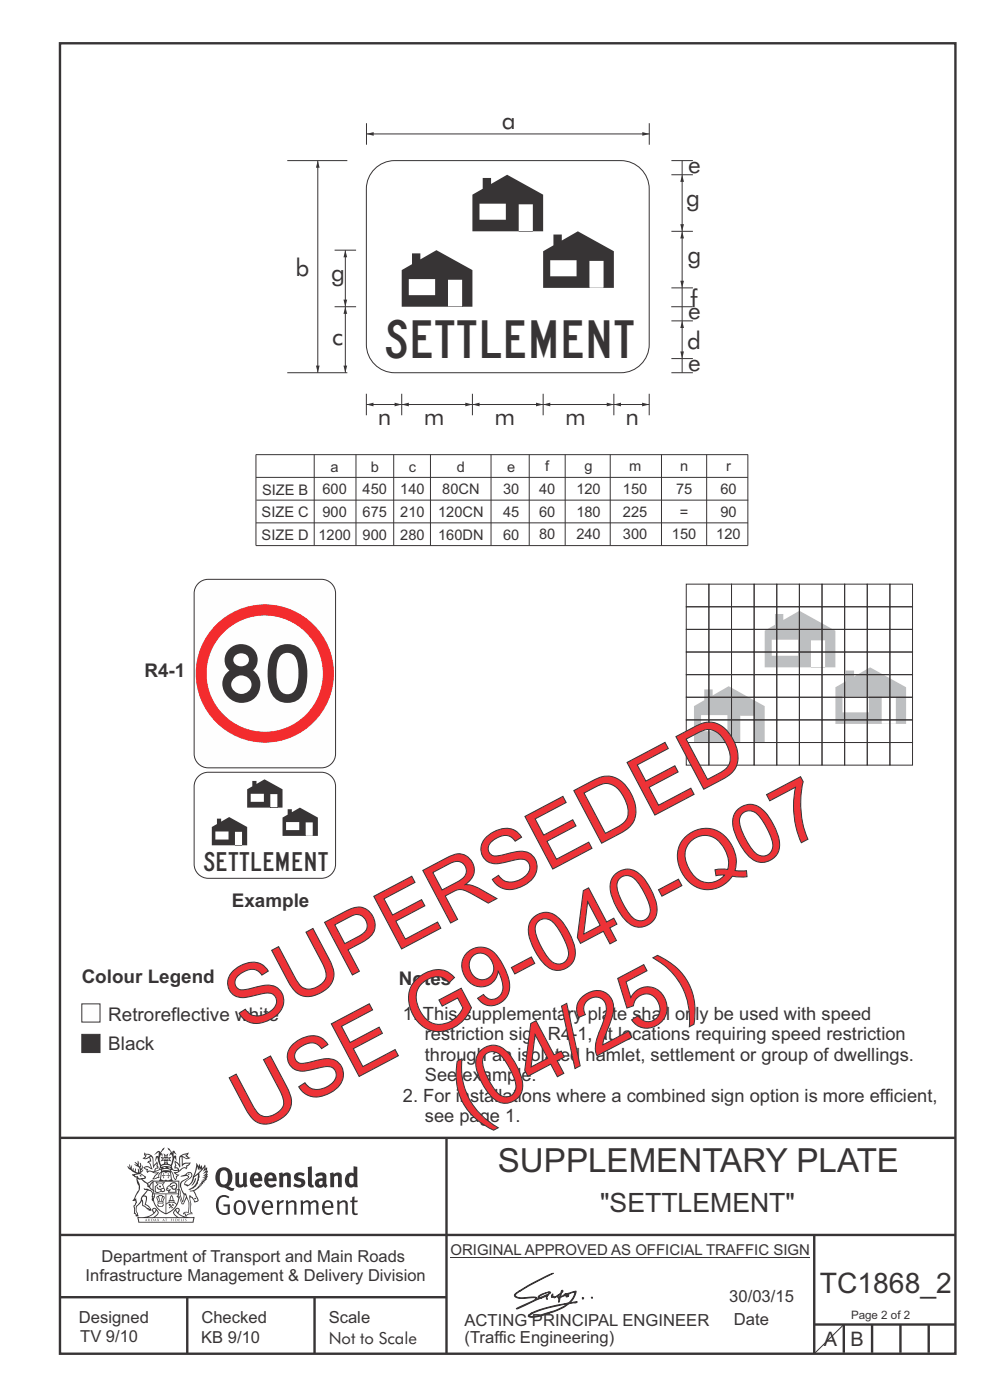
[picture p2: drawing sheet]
<svg xmlns="http://www.w3.org/2000/svg" width="210mm" height="297mm" viewBox="0 0 210 297" stroke-linecap="round" stroke-linejoin="round" font-family="sans-serif">
<g fill="none" stroke="#373435" stroke-width=".51">
<path d="M12.7 9.2h190v278h-190zM12.7 241.4h190M94.7 241.4v45.8M12.7 262h190M12.7 275.2h82M39.7 275.2v12M66.7 275.2v12M172.7 262.2v25M172.7 281h30M179 281v6M185 281v6M191 281v6"/>
<path d="M197 281v6"/>
</g>
<path d="M95.5 266.7h76.3" fill="none" stroke="#373435" stroke-width=".21"/>
<path d="M17.4 219.4h3.8v3.9h-3.8z" fill-rule="evenodd" fill="#373435" stroke="#373435" stroke-width=".21"/>
<path d="M17.4 213h3.8v3.8h-3.8z" fill-rule="evenodd" fill="#fefefe" stroke="#373435" stroke-width=".21"/>
<path d="M79.5 35.8a6 6 0 0 1 4.2-1.7h48a6 6 0 0 1 6 6v33a6 6 0 0 1-6 6h-48a6 6 0 0 1-6-6v-33a6 6 0 0 1 1.8-4.3zM144.7 49.1v12M142.4 65.1h4.5M142.4 61.1h4.6" fill="none" stroke="#373435" stroke-width=".21"/>
<g fill="#373435">
<path d="M144.3 59.6h.8l-.4 1.5z"/>
<path d="M144.7 49.1l.4 1.5h-.8z"/>
</g>
<path d="M144.7 65.1v11" fill="none" stroke="#373435" stroke-width=".21"/>
<g fill="#373435">
<path d="M144.7 68.1l.4 1.5h-.8z"/>
<path d="M144.3 74.6h.8l-.4 1.5z"/>
</g>
<path d="M144.7 37.1v12M142.4 49.1h4.6M142.4 76.1h4.6M142.4 68.1h4.6M142.4 79.1h4.6M144.7 61.1v4M144.7 76.1v3" fill="none" stroke="#373435" stroke-width=".21"/>
<g fill="#373435">
<path d="M144.7 37.1l.4 1.5h-.8z"/>
<path d="M144.3 47.6h.8l-.4 1.5z"/>
</g>
<path d="M77.8 28.4h60M144.7 34.1v3" fill="none" stroke="#373435" stroke-width=".21"/>
<g fill="#373435">
<path d="M136.2 28l1.6 .4-1.6 .4z"/>
<path d="M77.8 28.4l1.5-.4v.8z"/>
</g>
<path d="M77.7 26.1v4.6M137.7 26.1v4.6" fill="none" stroke="#373435" stroke-width=".21"/>
<g fill="#373435">
<path d="M87.4 53.8h1.8v1.2l3.4-1.9 7.6 4.2v7.8h-15v-7.8l2.2-1.3zM95 59.3h3v5.8h-3zM86.7 59.2h5.6v3.4h-5.6z" fill-rule="evenodd"/>
<path d="M102.4 37.8h1.8v1.2l3.4-1.9 7.6 4.2v7.8h-15v-7.8l2.2-1.3zM110 43.3h3v5.8h-3zM101.7 43.2h5.6v3.4h-5.6z" fill-rule="evenodd"/>
<path d="M117.4 49.8h1.8v1.2l3.4-1.9 7.6 4.2v7.8h-15v-7.8l2.2-1.3zM125 55.3h3v5.8h-3zM116.7 55.2h5.6v3.4h-5.6z" fill-rule="evenodd"/>
</g>
<path d="M67.4 34.1v45M142.4 37.1h4.6M142.4 34.1h4.6M137.7 83.5v4.6" fill="none" stroke="#373435" stroke-width=".21"/>
<g fill="#373435">
<path d="M67.4 34.1l.4 1.5h-.8z"/>
<path d="M67 77.6h.8l-.4 1.5z"/>
</g>
<path d="M60.9 79.1h12.8M77.7 85.8h7.5" fill="none" stroke="#373435" stroke-width=".21"/>
<g fill="#373435">
<path d="M83.7 85.4l1.5 .4-1.5 .4z"/>
<path d="M77.7 85.8l1.5-.4v.8z"/>
</g>
<path d="M77.7 83.5v4.6M85.2 83.5v4.6M85.2 85.8h15M100.2 83.5v4.6" fill="none" stroke="#373435" stroke-width=".21"/>
<g fill="#373435">
<path d="M85.2 85.8l1.5-.4v.8z"/>
<path d="M98.7 85.4l1.5 .4-1.5 .4z"/>
</g>
<path d="M130.2 85.8h7.5" fill="none" stroke="#373435" stroke-width=".21"/>
<g fill="#373435">
<path d="M136.2 85.4l1.5 .4-1.5 .4z"/>
<path d="M130.2 85.8l1.5-.4v.8z"/>
</g>
<path d="M115.2 83.5v4.6M115.2 85.8h15M130.2 83.5v4.6" fill="none" stroke="#373435" stroke-width=".21"/>
<g fill="#373435">
<path d="M115.2 85.8l1.5-.4v.8z"/>
<path d="M128.7 85.4l1.5 .4-1.5 .4z"/>
</g>
<path d="M100.2 85.8h15" fill="none" stroke="#373435" stroke-width=".21"/>
<g fill="#373435">
<path d="M113.7 85.4l1.5 .4-1.5 .4z"/>
<path d="M100.2 85.8l1.5-.4v.8z"/>
</g>
<path d="M60.9 34.1h12.8M71 53.1h4.5M73.3 53.1v12M71 65.1h4.5" fill="none" stroke="#373435" stroke-width=".21"/>
<g fill="#373435">
<path d="M73.3 53.1l.3 1.5h-.7z"/>
<path d="M72.9 63.6h.7l-.3 1.5z"/>
</g>
<path d="M73.3 65.1v14" fill="none" stroke="#373435" stroke-width=".21"/>
<g fill="#373435">
<path d="M72.9 77.6h.7l-.3 1.5z"/>
<path d="M73.3 65.1l.3 1.5h-.7z"/>
</g>
<g fill="#bdbfc1">
<path d="M149.4 146.3h1.8v1.2l3.4-1.9 7.6 4.2v7.8h-15v-7.8l2.2-1.3zM157 151.8h3v5.8h-3zM148.7 151.7h5.6v3.4h-5.6z" fill-rule="evenodd"/>
<path d="M164.4 130.3h1.8v1.2l3.4-1.9 7.6 4.2v7.8h-15v-7.8l2.2-1.3zM172 135.8h3v5.8h-3zM163.7 135.7h5.6v3.4h-5.6z" fill-rule="evenodd"/>
<path d="M179.4 142.3h1.8v1.2l3.4-1.9 7.6 4.2v7.8h-15v-7.8l2.2-1.3zM187 147.8h3v5.8h-3zM178.7 147.7h5.6v3.4h-5.6z" fill-rule="evenodd"/>
</g>
<g fill="none" stroke="#373435" stroke-width=".21">
<path d="M145.6 123.9h4.8v4.8h-4.8zM145.6 128.7h4.8v4.8h-4.8zM145.6 133.5h4.8v4.8h-4.8zM145.6 138.3h4.8v4.8h-4.8zM150.4 123.9h4.8v4.8h-4.8zM150.4 128.7h4.8v4.8h-4.8zM150.4 133.5h4.8v4.8h-4.8zM150.4 138.3h4.8v4.8h-4.8zM155.2 123.9h4.8v4.8h-4.8zM155.2 128.7h4.8v4.8h-4.8zM155.2 133.5h4.8v4.8h-4.8zM155.2 138.3h4.8v4.8h-4.8z"/>
<path d="M160 123.9h4.8v4.8h-4.8zM160 128.7h4.8v4.8h-4.8zM160 133.5h4.8v4.8h-4.8zM160 138.3h4.8v4.8h-4.8zM164.8 123.9h4.8v4.8h-4.8zM164.8 128.7h4.8v4.8h-4.8zM164.8 133.5h4.8v4.8h-4.8zM164.8 138.3h4.8v4.8h-4.8zM169.6 123.9h4.8v4.8h-4.8zM169.6 128.7h4.8v4.8h-4.8zM169.6 133.5h4.8v4.8h-4.8zM169.6 138.3h4.8v4.8h-4.8z"/>
<path d="M174.4 123.9h4.8v4.8h-4.8zM174.4 128.7h4.8v4.8h-4.8zM174.4 133.5h4.8v4.8h-4.8zM174.4 138.3h4.8v4.8h-4.8zM179.2 123.9h4.8v4.8h-4.8zM179.2 128.7h4.8v4.8h-4.8zM179.2 133.5h4.8v4.8h-4.8zM179.2 138.3h4.8v4.8h-4.8zM184 123.9h4.8v4.8h-4.8zM184 128.7h4.8v4.8h-4.8zM184 133.5h4.8v4.8h-4.8zM184 138.3h4.8v4.8h-4.8z"/>
<path d="M188.8 123.9h4.8v4.8h-4.8zM188.8 128.7h4.8v4.8h-4.8zM188.8 133.5h4.8v4.8h-4.8zM188.8 138.3h4.8v4.8h-4.8zM145.6 143.1h4.8v4.8h-4.8zM145.6 147.9h4.8v4.8h-4.8zM145.6 152.7h4.8v4.8h-4.8zM145.6 157.5h4.8v4.8h-4.8zM150.4 143.1h4.8v4.8h-4.8zM150.4 147.9h4.8v4.8h-4.8zM150.4 152.7h4.8v4.8h-4.8zM150.4 157.5h4.8v4.8h-4.8z"/>
<path d="M155.2 143.1h4.8v4.8h-4.8zM155.2 147.9h4.8v4.8h-4.8zM155.2 152.7h4.8v4.8h-4.8zM155.2 157.5h4.8v4.8h-4.8zM160 143.1h4.8v4.8h-4.8zM160 147.9h4.8v4.8h-4.8zM160 152.7h4.8v4.8h-4.8zM160 157.5h4.8v4.8h-4.8zM164.8 143.1h4.8v4.8h-4.8zM164.8 147.9h4.8v4.8h-4.8zM164.8 152.7h4.8v4.8h-4.8zM164.8 157.5h4.8v4.8h-4.8z"/>
<path d="M169.6 143.1h4.8v4.8h-4.8zM169.6 147.9h4.8v4.8h-4.8zM169.6 152.7h4.8v4.8h-4.8zM169.6 157.5h4.8v4.8h-4.8zM174.4 143.1h4.8v4.8h-4.8zM174.4 147.9h4.8v4.8h-4.8zM174.4 152.7h4.8v4.8h-4.8zM174.4 157.5h4.8v4.8h-4.8zM179.2 143.1h4.8v4.8h-4.8zM179.2 147.9h4.8v4.8h-4.8zM179.2 152.7h4.8v4.8h-4.8zM179.2 157.5h4.8v4.8h-4.8z"/>
<path d="M184 143.1h4.8v4.8h-4.8zM184 147.9h4.8v4.8h-4.8zM184 152.7h4.8v4.8h-4.8zM184 157.5h4.8v4.8h-4.8zM188.8 143.1h4.8v4.8h-4.8zM188.8 147.9h4.8v4.8h-4.8zM188.8 152.7h4.8v4.8h-4.8zM188.8 157.5h4.8v4.8h-4.8zM41.8 165a3 3 0 0 1 2.4-1.2h24a3 3 0 0 1 3 3v16.5a3 3 0 0 1-3 3h-24a3 3 0 0 1-3-3v-16.5l.1-.7z"/>
</g>
<g fill="#373435">
<path d="M46 173.7h.9v.6l1.7-1 3.8 2.1v3.9h-7.5v-3.9l1.1-.6zM49.8 176.5h1.5v2.8h-1.5zM45.7 176.4h2.8v1.7h-2.8z" fill-rule="evenodd"/>
<path d="M53.5 165.7h.9v.6l1.7-1 3.8 2.1v3.9h-7.5v-3.9l1.1-.6zM57.3 168.5h1.5v2.8h-1.5zM53.2 168.4h2.8v1.7h-2.8z" fill-rule="evenodd"/>
<path d="M61 171.7h.9v.6l1.7-1 3.8 2.1v3.9h-7.5v-3.9l1.1-.6zM64.8 174.5h1.5v2.8h-1.5zM60.7 174.4h2.8v1.7h-2.8z" fill-rule="evenodd"/>
</g>
<path d="M42.3 123.6l1.2-.6 .7-.1h24a2.98 2.98 0 0 1 3 3v34a2.98 2.98 0 0 1-3 3h-24a2.98 2.98 0 0 1-3-3v-34a2.97 2.97 0 0 1 1.1-2.3z" fill-rule="evenodd" fill="#fefefe" stroke="#373435" stroke-width=".21"/>
<circle cx="56.2" cy="142.9" r="14.7" fill="#f32c2e"/>
<circle cx="56.2" cy="142.9" r="12.3" fill="#fefefe"/>
<g fill="none" stroke="#373435" stroke-width=".21">
<path d="M54.3 96.5h104.4M54.3 96.4v19.3h104.3v-19.3M66.6 96.4v19.3M75.5 96.4v19.3M83.5 96.4v19.3M91.3 96.4v19.3M104.2 96.4v19.3M112.3 96.4v19.3M119.9 96.4v19.3M129.4 96.4v19.3M140.3 96.4v19.3M149.9 96.4v19.3"/>
<path d="M54.3 110.9h104.4M54.3 101.3h104.3M54.4 106.1h104.3M179 281l-6.3 6.2"/>
</g>
<g fill="#373435">
<path d="M47 248.4a2.55 2.55 0 0 0 0 2.7l.3 .2a.81 .81 0 0 0 1-1v-.5a1.04 1.04 0 0 0-1.1-1.5zM46.3 248.1a1.82 1.82 0 0 1 2.1-.2 1.82 1.82 0 0 1 .9 1.8 2.29 2.29 0 0 1-.8 2l.7 .3h.5l-.2 .6a2.87 2.87 0 0 1-2-.7 2.12 2.12 0 0 1-1.7-3.1z" fill-rule="evenodd"/>
<path d="M49.9 248.9l.8-.2v2a.46 .46 0 0 0 .3 .6 .46 .46 0 0 0 .6-.3v-2.1l.7-.2v2.4l.2 .5-.5 .3-.3-.3a1.02 1.02 0 0 1-1.2 .3 1.02 1.02 0 0 1-.6-1.1z" fill-rule="evenodd"/>
<path d="M54 249.5l-.1 .5h.9a.49 .49 0 0 0-.2-.6 .49 .49 0 0 0-.6 .1zM53.4 249.1a1.34 1.34 0 0 1 1.6-.2 1.34 1.34 0 0 1 .6 1.5v.2h-1.7a.77 .77 0 0 0 .5 .8 .77 .77 0 0 0 .9-.4l.3 .5a1.59 1.59 0 0 1-2 .2 1.59 1.59 0 0 1-.5-2.1z" fill-rule="evenodd"/>
<path d="M57 249.5l-.1 .5h1a.49 .49 0 0 0-.2-.6 .49 .49 0 0 0-.7 .1zM56.4 249.1a1.34 1.34 0 0 1 1.6-.2 1.34 1.34 0 0 1 .7 1.5v.2h-1.8a.77 .77 0 0 0 .5 .8 .77 .77 0 0 0 .9-.4l.4 .5a1.59 1.59 0 0 1-2.1 .2 1.59 1.59 0 0 1-.5-2.1z" fill-rule="evenodd"/>
<path d="M59.2 248.9l.7-.2 .1 .4a.95 .95 0 0 1 1-.3 .95 .95 0 0 1 .7 .8v2.3h-.8v-2.3a.46 .46 0 0 0-.8 .1v2.2h-.8z" fill-rule="evenodd"/>
<path d="M62.6 249.1a1.75 1.75 0 0 1 2-.1l-.2 .5-.6-.2a.43 .43 0 0 0-.6 .3l.4 .3a1.04 1.04 0 0 1 1.2 1.1 1.04 1.04 0 0 1-1.4 1l-1.2-.4 .3-.6 1 .4 .4-.4a.88 .88 0 0 0-1-.5l-.4-.2-.1-.4z" fill-rule="evenodd"/>
<path d="M65.3 247.6l.8-.2 .1 3.8 .3 .2 .1 .4a.88 .88 0 0 1-1 0 .88 .88 0 0 1-.3-1z" fill-rule="evenodd"/>
<path d="M67.8 250.6a.43 .43 0 0 0-.1 .7 .43 .43 0 0 0 .7-.1v-.7zM66.8 249.1a1.7 1.7 0 0 1 2.4 .1v1.9l.3 .4-.4 .5-.5-.4a1.03 1.03 0 0 1-1.7-.1 1.03 1.03 0 0 1 .8-1.5h.7v-.4a.8 .8 0 0 0-1.2 .1z" fill-rule="evenodd"/>
<path d="M70 248.9l.7-.2 .1 .4a.95 .95 0 0 1 1-.3 .95 .95 0 0 1 .7 .8v2.3h-.8v-2.3a.46 .46 0 0 0-.8 .1v2.2h-.8z" fill-rule="evenodd"/>
<path d="M74.3 249.5a1.48 1.48 0 0 0 0 1.7h.5l.2-.1v-1.5l-.3-.2zM75 247.4l.8 .1 .1 4.4h-.7l-.1-.2a1.26 1.26 0 0 1-1.4 0 1.26 1.26 0 0 1-.5-1.3 1.29 1.29 0 0 1 .4-1.4 1.29 1.29 0 0 1 1.4-.1z" fill-rule="evenodd"/>
<path d="M46.4 253.9a1.72 1.72 0 0 1 2.3 0l-.3 .3a1.24 1.24 0 0 0-1.4-.2 1.24 1.24 0 0 0-.6 1.4 1.49 1.49 0 0 0 1.2 1.9l.7-.1v-1.3h-.8l-.1-.4h1.3v1.9a1.93 1.93 0 0 1-2.2 0 1.93 1.93 0 0 1-.7-2.2l.2-.8z" fill-rule="evenodd"/>
<path d="M50.4 255.1a1.65 1.65 0 0 0 .2 2.2 .99 .99 0 0 0 1-1.4 .78 .78 0 0 0-.4-.8 .78 .78 0 0 0-.8 0zM50 254.9a1.33 1.33 0 0 1 1.6-.1 1.33 1.33 0 0 1 .5 1.4 1.31 1.31 0 0 1-1.3 1.6 1.31 1.31 0 0 1-1.2-1.6v-.6z" fill-rule="evenodd"/>
<path d="M52.5 254.7l.4-.1 .9 2.6 .8-2.5h.5l-1.1 3h-.5z" fill-rule="evenodd"/>
<path d="M56.3 255.2l-.2 .7h1.3a.7 .7 0 0 0-.3-.8 .7 .7 0 0 0-.8 .1zM55.9 255a1.22 1.22 0 0 1 1.5-.2 1.22 1.22 0 0 1 .5 1.5h-1.8a.93 .93 0 0 0 .5 1 .93 .93 0 0 0 1.1-.2l.2 .3a1.43 1.43 0 0 1-1.8 .1 1.43 1.43 0 0 1-.6-1.7z" fill-rule="evenodd"/>
<path d="M58.7 254.7l.4-.1 .1 .5 .4-.4 .6-.1-.2 .5a.66 .66 0 0 0-.8 .7v1.9h-.4z" fill-rule="evenodd"/>
<path d="M60.6 254.7l.4-.1 .1 .5a.94 .94 0 0 1 1-.5 .94 .94 0 0 1 .8 .8v2.3h-.5l-.1-2.5a.81 .81 0 0 0-1.2 .3v2.2h-.4z" fill-rule="evenodd"/>
<path d="M63.7 254.7l.5-.1 .1 .5 .4-.3a.78 .78 0 0 1 1.1 .3 .9 .9 0 0 1 1-.5 .9 .9 0 0 1 .8 .8v2.3h-.5l-.1-2.5a.67 .67 0 0 0-1.1 .3v2.2h-.5v-2.4l-.4-.3-.7 .4v2.3h-.5z" fill-rule="evenodd"/>
<path d="M69 255.2l-.1 .7h1.3a.7 .7 0 0 0-.3-.8 .7 .7 0 0 0-.9 .1zM68.7 255a1.22 1.22 0 0 1 1.5-.2 1.22 1.22 0 0 1 .5 1.5h-1.8a.93 .93 0 0 0 .4 1 .93 .93 0 0 0 1.2-.2l.1 .3a1.44 1.44 0 0 1-1.7 .1 1.44 1.44 0 0 1-.6-1.7z" fill-rule="evenodd"/>
<path d="M71.4 254.7l.5-.1 .1 .5a.94 .94 0 0 1 1-.5 .94 .94 0 0 1 .8 .8v2.3h-.5l-.1-2.5a.81 .81 0 0 0-1.2 .3v2.2h-.4z" fill-rule="evenodd"/>
<path d="M74.7 253.9l.5-.1v.9h.7l-.1 .3h-.6v2.2l.1 .2h.5l.1 .3a.75 .75 0 0 1-1.2-.6v-2.1h-.4v-.3h.4z" fill-rule="evenodd"/>
<path d="M30.8 244.9l1.1 .3-.9 .5h-.4l.6-.5zM31.8 245.4h.2a2.44 2.44 0 0 1 .4 1.9l.1 .5 .7-1-.1 .6 .3 .3a.57 .57 0 0 0-.6 .7l-1-.1-.5 .2 .2-.5-.8-.3 .7-.1 .9 .5 .1-.1-.6-1.3-.2-.2h.5zM30.7 244.4l-.1 .5 .2 .4-.6 .4a1.04 1.04 0 0 0 1.4-.1l.2 .6-.3 .1-.2 .4a.94 .94 0 0 1 .8 1.1l-.2-.1a1.16 1.16 0 0 0-1.5-.1l.3 .4 .4 .2 .1 .5 .2 .1 .1-.2a.94 .94 0 0 1 1.1 .2l.8 .1-1.2 1.2a1.13 1.13 0 0 0 1.2-.2l.4-.1-.1-.4 .5-.8a.83 .83 0 0 0-.6 1.1l-.3-.1-.7 .4 1.1-1.4-.5 .1-.5-.1 1.3-.5-.1-.1-.9 .4v-.3l.2-.2 .3 .1 .1-.3-.2-.4v-.6l-.1-.4-.7 1v-.7a1.42 1.42 0 0 0-1.6-1.8z" fill-rule="evenodd"/>
<path d="M38.5 245.2l.5-.2 .7-.1-.6 .3 .8 .5h-.3zM38.3 245.5l.2-.1 .1 2a1.69 1.69 0 0 1 1.6-.6l-.8 .5 .1 .5a1.1 1.1 0 0 0-1.5 .6l-.1-.5-.2-.2h-.5l.3-.4-.3-.7a1.42 1.42 0 0 1 .8 1.1l.2-.1zM37.1 246.2l.1 1-.2 .3 .1 .4h.5l.1 .2a.96 .96 0 0 1-1.1-.1l-.1 .1a1.06 1.06 0 0 0 1.3 .2v.1a.72 .72 0 0 1-1 .2l.3 .5 .6 .2-.4 .2-.1 .6-.2-.3-.4-1.1-.4-.4 .4 .9a1.54 1.54 0 0 0 .7 1.2l.2-.3a.58 .58 0 0 1 .4-.8l.2-.1h-.3l-.5-.3 .9-.5a.93 .93 0 0 1 1.2-.5v.2l.2-.2 .1-.5a.99 .99 0 0 0 .7-.8l-1.3 .1-.3 .2-.1-1.4 .9 .4 .9-.3h-.4l-.5-.4 .4-.7-.6 .2a1.46 1.46 0 0 0-1.4 2.1v.4l-.2-.4z" fill-rule="evenodd"/>
<path d="M35.6 248.9l.2 .1-.1 .3 .4 .1h-.4v.6l-.1-.6h-.3l.3-.1z" fill-rule="evenodd"/>
<path d="M34.6 248.9l.2 .1v.3l.3 .1h-.3l-.1 .6v-.6h-.4l.4-.1z" fill-rule="evenodd"/>
<path d="M34.3 248.8a.57 .57 0 0 1 .9 .2 .57 .57 0 0 1 .9-.2l.2 1.4h-.2a.57 .57 0 0 1-.9 0 .69 .69 0 0 1-1.1 0zM34.2 248.1l-.3 2.1-.2 .4h3l-.2-.4-.3-2.1h-.2v.2l-.8-.1-.8 .1v-.2z" fill-rule="evenodd"/>
<path d="M34.2 252.4a.3 .3 0 0 0 .6 0 .3 .3 0 0 0-.6 0zM33.3 250.9l.3 .3-.3 .4a.79 .79 0 0 0 0 1.3l.8-.2-.1-.3a.55 .55 0 0 1-.7-.6l.1-.1 .2 .3 .3 .2 .8-.2-.4-.7 .4-.4-.7 .2zM33 250.7l1.1 .2 .9-.2-.4 .6 .4 1.2a.56 .56 0 0 1-.8 .3l-.2 .1a.73 .73 0 0 1-.9 .1 .73 .73 0 0 1-.3-1v-.4l.6-.4z" fill-rule="evenodd"/>
<path d="M35.6 251.8l.7-.4a.58 .58 0 0 1 1-.1 .58 .58 0 0 1-.4 .9l-.3-.3a.43 .43 0 0 1 .6-.4 .57 .57 0 0 0-.8 .2l-.2-.1-.3 .1 .4 .2a.55 .55 0 0 0 .9 .4v.5h-1.3l.3-.4-.1-.1-.6 .1 .2-.3-.2-.1zM35.4 251.8l-.1 .2a.39 .39 0 0 0 .2 .6h.3l-.2 .4h1.9l-.1-.8a.86 .86 0 0 0-.1-1.3 .86 .86 0 0 0-1.3 .4z" fill-rule="evenodd"/>
<path d="M36 254.8h.8v.2h-.8zM36.4 253.8l.2 .8h-.4zM36.4 253.5l-.3 .5-.1 .6h-.2v.4l-.7 .4 .2 .1a1.48 1.48 0 0 1 2.1 .2l.2-.1-.6-.5v-.5h-.2l-.1-.6z" fill-rule="evenodd"/>
<path d="M35.8 255.4l.4 .1 .1 .3 .3-.2-.2-.2a.38 .38 0 0 1 .5 .5l-.2-.2-.3 .2 .3 .2-.3 .3-.1-.4-.4 .4-.1-.2 .4-.3-.1-.1-.2 .1z" fill-rule="evenodd"/>
<path d="M34.5 254h.2v.2l-.2 .6h-.2zM33.6 255.3h.9v.2a.55 .55 0 0 1-.8 .4v-.2l-.2-.1zM33.4 254h.2l.2 .8h-.2zM33.6 255l.8-.1 .1 .2h-.8zM33.8 253.7h.5l-.2 1.1h-.1zM33.3 253.8l-.1 .3 .3 1.1a.48 .48 0 0 0-.1 .6 .48 .48 0 0 0 .5 .2h.5a.49 .49 0 0 0 .2-.8l.3-1.1-.1-.3a1.42 1.42 0 0 0-1.5 0z" fill-rule="evenodd"/>
<path d="M33.7 251.5l.4 .1 .1 .3h-.3z" fill-rule="evenodd"/>
<path d="M41.3 250.1l.3-.2-.2 .8-.6 .8h-.2l.5-.7z" fill-rule="evenodd"/>
<path d="M39.7 249l.3-.2 .5 .2a.88 .88 0 0 1-.6 1.1 1.22 1.22 0 0 0-.8 1.3l.5 .2a.72 .72 0 0 0 .9-.4l.5-.8 .2-.6 .8-.6v.2a2.85 2.85 0 0 1-2 2.9l.1 .1a2.13 2.13 0 0 0 1.9-1.5v-.3a2.01 2.01 0 0 0 .3-1.7l1.1-1.3-.4 1 .7-.5-.7 1 .8-.4-.8 .8 .7-.2-.9 .6 .8-.1-.8 .4h.7l-.8 .3 .3 .2h-.4l.2 .3h-.4l.2 .3h-.4l.1 .2h-.1a2.16 2.16 0 0 1-2 1.1l.1 .2 .4-.1a.76 .76 0 0 1 .7 .8l.5 1.2-.6 .2a1.45 1.45 0 0 0-1.1-1.3l.2 1.8-.1 1.8 .4 .3a1.07 1.07 0 0 0-1.2 .4v-.3l-.5-.2a.87 .87 0 0 1 1.1-.1v-.7a4.4 4.4 0 0 0-.6-3.1l-.1-.3h-.2a2.16 2.16 0 0 1-.7-2.2l.3-.4 1.2-.7a.55 .55 0 0 0-.4-.8zM37.8 252.4a.76 .76 0 0 1 .3 1.1l.6 1.6 .4-1.7 .2 .1a.61 .61 0 0 1-.1 .9l-.3 .8-.2 .1-.7-1.6-.3 .1a1.18 1.18 0 0 0 .1-1.4zM41.8 247.5l.2 .7 .3-.5v.6l.4-.5a1.9 1.9 0 0 1-1.2 1.4l-.3 .3zM38.2 249.6l1.4-.2 .2 .2v.3l-.5 .2a1.26 1.26 0 0 0-.9 1.9l.2 .7a1.84 1.84 0 0 1 .1 2.1l-.4-1.4a.96 .96 0 0 0-.4-1.2l-.4 .2a.78 .78 0 0 1 0 1.3l.1 .3h.4l.4 1.1a.38 .38 0 0 0 .2 .4 .38 .38 0 0 0 .4-.1l.6-1.2a2.94 2.94 0 0 1 .4 2.5l-.1 .4h-.8l-.3 .4v.2l.4-.1 .1 .4 .2 .1a1.02 1.02 0 0 1 1.3-.5v-.4l-.3-.1 .1-1.8-.3-1.3h.1a1.14 1.14 0 0 1 .8 1 .63 .63 0 0 0 .8-.2 .63 .63 0 0 0-.2-.9l-.6-1.2 .9-.6 .2-.4h.3l-.1-.2h.4l-.1-.3h.3l-.1-.3 .5-.1-.2-.2 .6-.4v-.2h-.2l.4-.5h-.3l.3-.5-.4 .1 .4-.5v-.3l-.3 .2 .2-.7-.1-.2-.4 .3v-.8l-.6 .8-.2-.8-.2 .5-.3-.7-.1 .6-.5-.8-.1 1.4-.6 1.8a1.81 1.81 0 0 1-1 1.5l-.6-.2a1.75 1.75 0 0 1 1.1-1.2 .75 .75 0 0 0 .1-1.3 .75 .75 0 0 0-1.2 .4z" fill-rule="evenodd"/>
<path d="M41.2 254.1h.3l.2 .2-.4 .1z" fill-rule="evenodd"/>
<path d="M29.4 258.4h11.6l-.1 .8h-11.4zM31.3 258.2l.5-.1a2.48 2.48 0 0 0 1.4-1.3l.3 .5-.5 .6-.5 .3zM32.5 256.6l.3-.2 .2 .1-.3 .7zM37.2 256.8a2.65 2.65 0 0 0 1.8 1.4h-1.1l-.5-.3-.5-.6zM37.4 256.5l.2-.1 .3 .2-.3 .6zM29.2 258.2l.1 1.2h11.8l.2-1.1-.2-.1a4.1 4.1 0 0 1-3.3-.9l.3-.4-.1-.6a1.06 1.06 0 0 0-1.3 1l.2 .4 .6 .5h-4.7l.3-.1a.84 .84 0 0 0 .6-.8 .84 .84 0 0 0-.5-.8l-.3-.2h-.5l-.1 .6 .3 .4a4.2 4.2 0 0 1-3.4 .9z" fill-rule="evenodd"/>
<path d="M31 258.7l.1 .2h-.2zM31 258.5l-.3 .6 .4-.2 .2 .2z" fill-rule="evenodd"/>
<path d="M31.3 258.6h.3v.4a.25 .25 0 0 0 .2-.1 .25 .25 0 0 0-.1-.3h.1a.29 .29 0 0 1 0 .4 .29 .29 0 0 1-.4 0 .29 .29 0 0 1 0-.4z" fill-rule="evenodd"/>
<path d="M32.2 258.6a.22 .22 0 0 1 .3 .2 .22 .22 0 0 1-.3 .2zM32 258.6l.1 .4a.33 .33 0 0 0 .4 0 .33 .33 0 0 0 0-.4 .33 .33 0 0 0-.5 0z" fill-rule="evenodd"/>
<path d="M32.9 258.7l.1 .2h-.2zM32.9 258.5l-.2 .6 .3-.2 .2 .2z" fill-rule="evenodd"/>
<path d="M33.3 258.6h.2l.1 .1 .2-.1-.2 .2 .2 .3-.3-.3-.1 .3h-.1l.2-.3z" fill-rule="evenodd"/>
<path d="M34.7 258.7l.1 .2h-.2zM34.7 258.5l-.3 .6 .4-.2 .2 .2z" fill-rule="evenodd"/>
<path d="M35 258.5h.5l-.2 .1v.5h-.2l.1-.5z" fill-rule="evenodd"/>
<path d="M36.2 258.6l.3-.1-.1 .1v.2h.1h-.1v.3h-.2z" fill-rule="evenodd"/>
<path d="M36.7 258.6h.2v.5h-.2z" fill-rule="evenodd"/>
<path d="M37.3 258.6a.22 .22 0 0 1 .3 .2 .22 .22 0 0 1-.3 .2zM37.1 258.6v.4a.33 .33 0 0 0 .5 0 .33 .33 0 0 0 0-.4 .33 .33 0 0 0-.5 0z" fill-rule="evenodd"/>
<path d="M37.8 258.6l.4-.1-.2 .1v.2h.1h-.1v.2l.2 .1h-.4z" fill-rule="evenodd"/>
<path d="M38.4 258.6h.2l-.1 .4 .2 .1h-.3z" fill-rule="evenodd"/>
<path d="M38.9 258.6h.2v.5h-.2z" fill-rule="evenodd"/>
<path d="M39.3 258.6h.2h-.1l.2 .3-.2 .2-.1-.1v-.1l.2 .1z" fill-rule="evenodd"/>
<path d="M34.2 247.4a1.51 1.51 0 0 1 2 .2 2.67 2.67 0 0 0-2.1 0zM35.7 247.6l.4 .1 .1 .3-.4-.1zM34.6 247.6h.5l.1 .2h-.4zM34 247.8l.3 .2h-.3zM34.9 246.9l.3-.2 .3 .2zM34.9 245.6l.2 .1v.3h-.2zM35 245.1l.2 .2 .2-.2-.1 .3h-.2zM35.1 246.3h.2l.1 .4-.2-.2-.2 .2zM35.3 245.7l.2-.1v.4h-.2zM34.4 245.7h.3l.1 .3-.4 .1 .2-.2zM35.7 245.7h.3l-.2 .2 .2 .2-.4-.1zM32.7 244.9l1-.5-.1 1-.2-.2-.3 .2-.3 1.1 .5-1 .3 .9a1.84 1.84 0 0 1 .2 1.7l.4 .1a2.48 2.48 0 0 1 2.2 0l.2-.2-.2-.7 .7-1.8 .4 .7-.2-1-.2-.1-.2 .3v-.9l.6 .4-.6-.8-.3 .1-.1 .4-.5-.9-.5-.3 .2 .5 .6 .5-.5 .8 .4-.4a2.06 2.06 0 0 1 0 2.3l-.5-.2-.2-.6 .1-.1 .8 .2-.4-.5 .4-.5-.7 .2-.2-.2 .2-.7-.5 .4-.5-.4 .2 .7-.2 .2-.7-.2 .4 .5-.4 .5 .8-.2 .1 .1-.2 .6-.5 .2a2.02 2.02 0 0 1 0-2.2l.3 .5-.1-.7-.3-.1 .8-1.2-.4 .3-.5 .8-.2-.3a.8 .8 0 0 0-.8 .5z" fill-rule="evenodd"/>
<path d="M29.2 250.1l.3 .1a.61 .61 0 0 1 .8 .4l.3 .2a.8 .8 0 0 1 .6 1l.4 .1 .5 .5a1 1 0 0 1 .5 1.1l-.1 .7v-.5h-.1a.96 .96 0 0 0-.8-1.3l-.2-.2h-.7l-.1-.1-.1 .1 .1 .3h.6l-1.2 1.3-.2 1-.4 .6a1.33 1.33 0 0 0-.5 1.8l.2 .5a1.26 1.26 0 0 1-.5-1.5l-.1-.3a1.56 1.56 0 0 0 .4-1.7l-.3 .2 .2-.5a3.2 3.2 0 0 0 .7-3zM30.4 253.9h.4a2.06 2.06 0 0 1-.1 1.6l.7 .5 .4 .4-.6-.1-.8-.6-.1-.9a.51 .51 0 0 1 .1-.9zM28.6 249.3a1.52 1.52 0 0 1 2.1 .5l-1.1 .2-.2-.1-.1-.4h-.5zM27.5 247v.8l-.3-.4h-.1a3.1 3.1 0 0 0 1.9 1.6l-1 .1 .5 .6 .5 .1 .1 1.1a1.84 1.84 0 0 1-.3 2.5l-.4 .9-.3 .4 .2 .1 .4-.1 .1 .4-.2 .5-.3 .2 .1 1.7h.2l.3 .5 .1 .1 .4-.1-.1-.5a1.3 1.3 0 0 1-.1-1.7l.9-1 .1 1.1 .6 .2 .5 .5 .1-.1 .2 .3h.5a1.85 1.85 0 0 0-1.2-1.4l.1-.3a1.39 1.39 0 0 0 0-1.4l-.5-.1 .5-.5a.66 .66 0 0 1 .9-.4 .66 .66 0 0 1 .3 .9l-.1 .4 .2-.1v.2l-.1 .3 .2 .5 .1-.3a2.24 2.24 0 0 0 .1-2.2 .73 .73 0 0 1-.7-.7 .73 .73 0 0 1 .6-.7v-.2a.94 .94 0 0 0-.9 .8 .48 .48 0 0 1-.1-.6 .48 .48 0 0 1 .5-.2l.5-.3a.51 .51 0 0 0-.8 .2l-.5 .2-1-.8h.6l.2-.5-1.2-.7 .5-.5v-.3l-.5 .4 .1-.2a.69 .69 0 0 0 .2-1v.4l-.2 .3v-1.1l-.3-.2 .1 .6-.1 .2-.4-1.3v.7l-.6-.4 .5 .7-.6-.2 .3 .3a1 1 0 0 1 .7 1.4l-.2-.8v.9l-.5-.2v-.8l-.2 .7-.2-.1-.1-.6-.2 .4-.2-.2 .1-.7-.2 .5z" fill-rule="evenodd"/>
<path d="M29.6 249.4l.2-.1 .3 .2z" fill-rule="evenodd"/>
<path d="M32.4 250.5h5.6v2l-.2-.1v-1.7h-5.2v2.5h5.2v-.8l.1 .2-.1 1.1v-.3h-2.5v4a4.1 4.1 0 0 0 2.6-3.6l.1-.1a4 4 0 0 1-2.8 3.9 4.2 4.2 0 0 1-2.8-4.7l.1 1.2 .1-.1a3.8 3.8 0 0 0 2.5 3.4v-4h-2.5l-.2-.9z" fill-rule="evenodd"/>
<circle cx="40" cy="249.1" r=".17"/>
</g>
<path d="M125.4 275.3a.15 .15 0 0 0 .3 0 .15 .15 0 0 0-.3 0zM123.5 275.2l.2 .4 .1-.2zM120.4 274.7l.1 .3 .1-.5zM120 274.5h.2l-.1 .6 .4-.1h-.3v-.2l.5-.3v-.1zM113 278.4l-.2 .3 3-1.1 4.5-1-1.5 .9-2.3 1h.4l2.5-1 1.4-.9 1.5-.2 .1-.2-.1-.1-1.3 .3 .7-1 .5-1.2a.22 .22 0 0 0-.1-.3 .22 .22 0 0 0-.3 .1l-1.1 .4 1.3-.4-.5 1.3-.8 1-4.9 1.1zM118.6 275.2l.1 .2zM119.2 273.9v.1zM117.1 274.6l-.1 .4a.21 .21 0 0 0 .1 .2 .21 .21 0 0 0 .3-.1l.2 .2 1.2-.8-.1 .6h-.4l.2 .4v.8l.4-1.1 .3-.2h-.3l.1-.1 .1-.7 .3-.2v-.3l-.3 .1-.3 .6-1 .7-.3-.1-.4 .1 .2-.6zM119.1 275l1-.2 .1-.3-.6 .1 .1 .2zM112.6 278.6l-.1 .4 .5-.6zM112.2 278.9l-.2 .3a1.58 1.58 0 0 0 1.8 .2l2.2-.6 .7-.4-2.4 .7a2.84 2.84 0 0 1-2 0l.2-.3zM109.3 274.5l-.2 .3 .1 .3 .9 .3 3.6-.1-.5 .6-3.4 1.5-.3 .2 .1 .1 5.3-2.3-.1-.2h-.5l.5-.4 1.5-.7-1.3 .4-.8 .6a.38 .38 0 0 1-.1 .5 .38 .38 0 0 1-.4 .1l.2-.3a1.27 1.27 0 0 0-1.5-.2h-2.5a.43 .43 0 0 1-.5-.1 .43 .43 0 0 1 .1-.6l.8-.6zM110.1 273.9h.2l2.1-1.2 5-2.6-4.2 2zM114.7 275.2l.2 .2 1.1-.4 .8-.9h-.5l.3 .2zM116.1 274.9l-.2 .6 .2 .1z" fill-rule="evenodd" fill="#373435" stroke="#373435" stroke-width=".21"/>
<g font-size="17.6" fill="#ed3237">
<text x="51.9" y="218.9" transform="rotate(-28 51.9 218.9)">SUPERSEDED</text>
<text x="99.3" y="238.4" transform="rotate(-28 99.3 238.4)">(04/25)</text>
<text x="53.3" y="240.5" transform="rotate(-28 53.3 240.5)">USE G9-040-Q07</text>
</g>
<text font-size="12" fill="#373435" x="47.2" y="148.9">80</text>
<text font-size="8" fill="#373435" x="81.9" y="75.9">SETTLEMENT</text>
<text font-size="7" fill="#373435" x="105.6" y="248.7">SUPPLEMENTARY PLATE</text>
<text font-size="6" fill="#373435" x="173.9" y="274.2">TC1868_2</text>
<text font-size="5.6" fill="#373435" x="127.3" y="257.1">&quot;SETTLEMENT&quot;</text>
<g font-size="5.2" fill="#373435">
<text x="106.5" y="27.3">a</text>
<text x="146" y="36.7">e</text>
<text x="145.5" y="43.7">g</text>
<text x="62.7" y="58.5">b</text>
<text x="70.2" y="59.7">g</text>
<text x="145.8" y="55.7">g</text>
<text x="146.5" y="65.1">f</text>
<text x="146" y="67.7">e</text>
<text x="70.4" y="73.2">c</text>
<text x="145.8" y="74">d</text>
<text x="146" y="78.7">e</text>
<text x="80.2" y="90.3">n</text>
<text x="89.9" y="90.3">m</text>
<text x="104.9" y="90.3">m</text>
<text x="119.9" y="90.3">m</text>
<text x="132.7" y="90.3">n</text>
</g>
<g font-size="4.2" fill="#373435">
<text x="174.7" y="285.6">A</text>
<text x="180.4" y="285.6">B</text>
</g>
<g font-size="4" fill="#373435">
<text x="30.7" y="143.6">R4-1</text>
<text x="43.3" y="184.8">SETTLEMENT</text>
<text x="49.2" y="192.4">Example</text>
<text x="17.3" y="208.6">Colour Legend</text>
<text x="84.6" y="208.9">Notes</text>
<text x="23" y="216.5">Retroreflective white</text>
<text x="23" y="222.8">Black</text>
</g>
<g font-size="3.9" fill="#373435">
<text x="85.5" y="216.4">1. This supplementary plate shall only be used with speed</text>
<text x="90.1" y="220.7">restriction sign R4-1, at locations requiring speed restriction</text>
<text x="90.1" y="225.1">through an isolated hamlet, settlement or group of dwellings.</text>
<text x="85.5" y="233.7">2. For installations where a combined sign option is more efficient,</text>
<text x="90.1" y="229.4">See example.</text>
<text x="90.1" y="238.1">see page 1.</text>
</g>
<g font-size="3.5" fill="#373435">
<text x="21.6" y="267.8">Department of Transport and Main Roads</text>
<text x="18.2" y="271.8">Infrastructure Management &amp; Delivery Division</text>
<text x="16.7" y="280.6">Designed</text>
<text x="42.7" y="280.6">Checked</text>
<text x="69.7" y="280.6">Scale</text>
<text x="98.5" y="281.3">ACTING PRINCIPAL ENGINEER</text>
<text x="154.7" y="276.1">30/03/15</text>
<text x="155.7" y="281.2">Date</text>
<text x="17" y="284.8">TV 9/10</text>
<text x="42.7" y="284.8">KB 9/10</text>
<text x="69.7" y="285.2">Not to Scale</text>
<text x="98.5" y="284.8">(Traffic Engineering)</text>
</g>
<text font-size="3.2" fill="#373435" x="95.5" y="266.3">ORIGINAL APPROVED AS OFFICIAL TRAFFIC SIGN</text>
<g font-size="3.1" fill="#373435">
<text x="70.1" y="100">a</text>
<text x="78.6" y="100">b</text>
<text x="86.7" y="100">c</text>
<text x="96.9" y="100">d</text>
<text x="107.6" y="100">e</text>
<text x="115.7" y="100">f</text>
<text x="124" y="100">g</text>
<text x="133.4" y="100">m</text>
<text x="144.3" y="100">n</text>
<text x="154" y="100">r</text>
<text x="55.6" y="104.9">SIZE B</text>
<text x="68.4" y="104.9">600</text>
<text x="76.9" y="104.9">450</text>
<text x="84.9" y="104.9">140</text>
<text x="93.8" y="104.9">80CN</text>
<text x="106.7" y="104.9">30</text>
<text x="114.4" y="104.8">40</text>
<text x="122.3" y="104.8">120</text>
<text x="132.1" y="104.8">150</text>
<text x="143.4" y="104.8">75</text>
<text x="152.8" y="104.8">60</text>
<text x="55.5" y="109.8">SIZE C</text>
<text x="68.4" y="109.7">900</text>
<text x="76.9" y="109.7">675</text>
<text x="84.9" y="109.7">210</text>
<text x="92.9" y="109.7">120CN</text>
<text x="106.7" y="109.7">45</text>
<text x="114.4" y="109.6">60</text>
<text x="122.3" y="109.6">180</text>
<text x="132.1" y="109.6">225</text>
<text x="144.2" y="109.6">=</text>
<text x="152.8" y="109.6">90</text>
<text x="55.5" y="114.6">SIZE D</text>
<text x="67.5" y="114.5">1200</text>
<text x="76.9" y="114.5">900</text>
<text x="84.9" y="114.5">280</text>
<text x="92.9" y="114.5">160DN</text>
<text x="106.7" y="114.5">60</text>
<text x="114.4" y="114.4">80</text>
<text x="122.3" y="114.4">240</text>
<text x="132.1" y="114.4">300</text>
<text x="142.5" y="114.4">150</text>
<text x="151.9" y="114.4">120</text>
</g>
<text font-size="2.5" fill="#373435" x="180.5" y="279.7">Page 2 of 2</text>
</svg>
